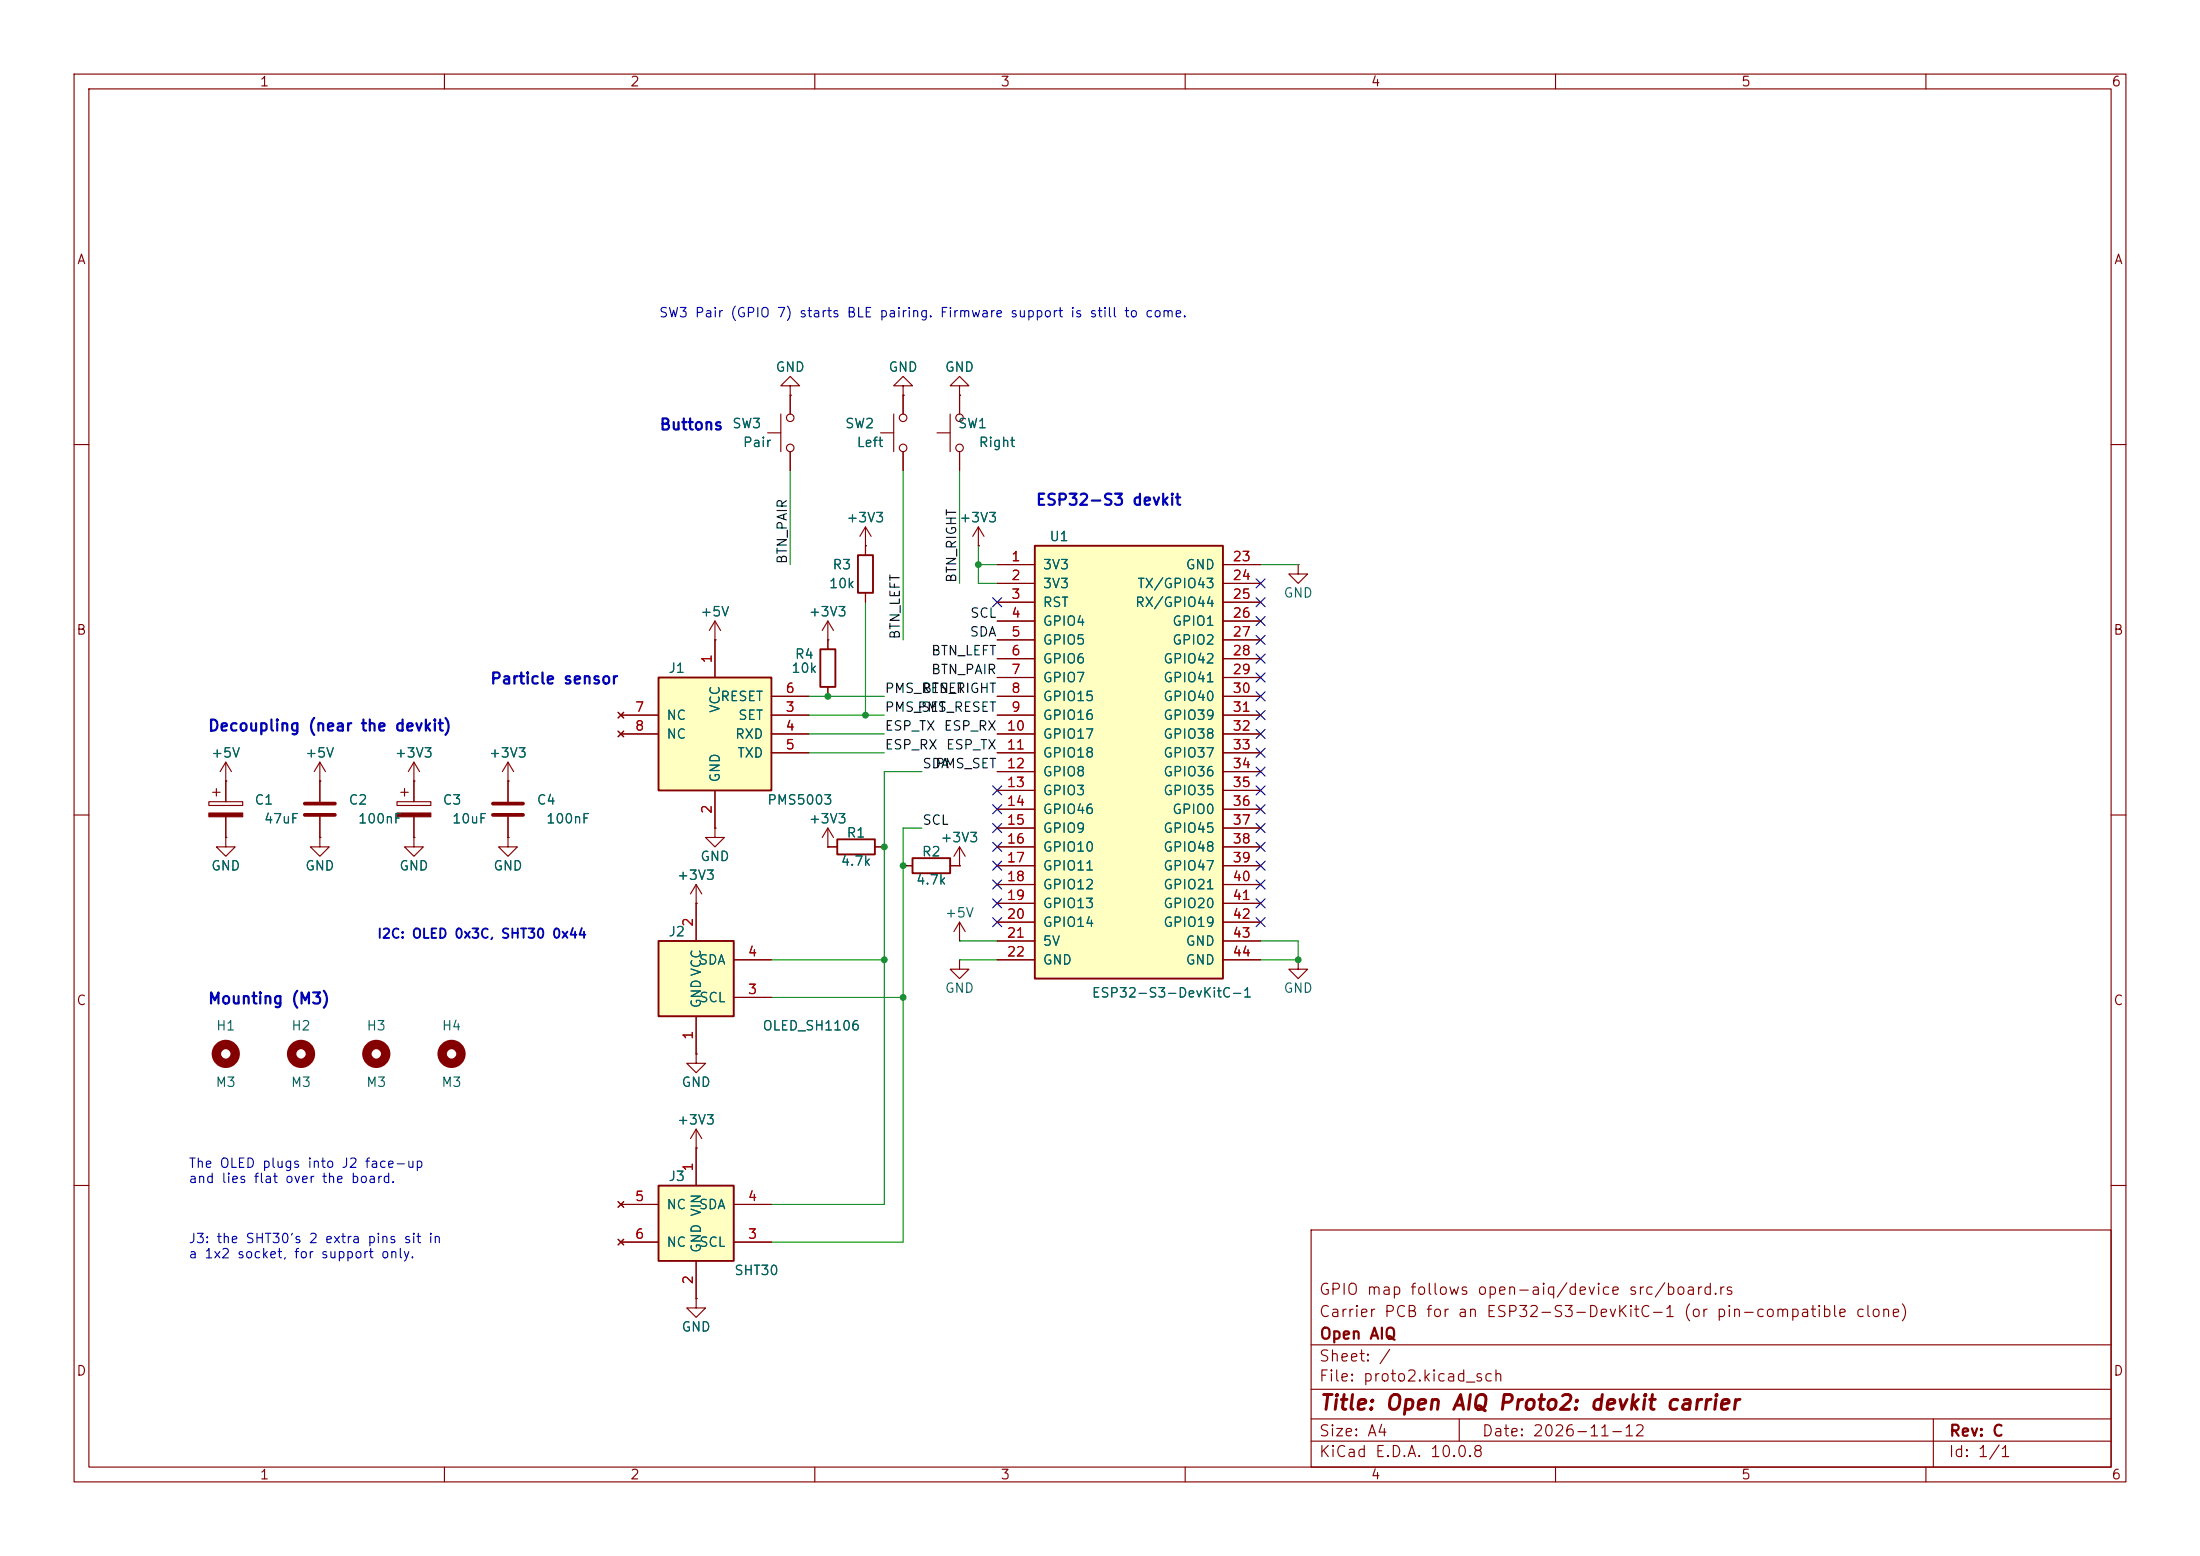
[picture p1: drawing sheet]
<svg xmlns="http://www.w3.org/2000/svg" width="297mm" height="210mm" viewBox="0 0 297 210" stroke-linecap="round" stroke-linejoin="round" font-family="sans-serif">
<g fill="none" stroke="#840000" stroke-width=".15">
<path d="M10 10h277v190h-277zM12 12h273v186h-273zM60 10v2M110 10v2M160 10v2M210 10v2M260 10v2M118.9 58.4h1.7M120.6 55.9v5.1M121.9 53.3v2.6M126.5 58.4h1.8M128.3 55.9v5.1"/>
<path d="M129.5 52.1h1.3l-1.3-1.3-1.2 1.3h1.2v1.2M129.5 53.3h.1M129.5 53.3v2.6M10 60h2M116.8 73.7h.1M116.8 71.1v3.8M116.8 71.1l-.7 1.3M116.8 71.1l.8 1.3M121.9 61v2.5M129.5 61v2.5M285 60h2M111.8 86.4h.1"/>
<path d="M111.8 83.8l-.8 1.3M111.8 83.8l.7 1.3M111.8 83.8v3.8M111.8 92.7v1.3M116.8 80v1.3M10 110h2M68.6 105.4v2.8M68.6 110.2v2.8M96.5 111.8v1.2h1.3l-1.3 1.3-1.3-1.3h1.3M96.5 111.8h.1M121.9 116.8h1.3M128.3 116.8h1.2"/>
<path d="M129.5 116.8h.1M129.5 114.3v2.5M129.5 114.3l-.7 1.3M129.5 114.3l.8 1.3M285 110h2M129.5 129.5v1.3h1.3l-1.3 1.3-1.2-1.3h1.2M129.5 129.5h.1M129.5 127h.1M129.5 124.5v2.5M129.5 124.5l-.7 1.2M129.5 124.5l.8 1.2M10 160h2"/>
<path d="M94 175.3v1.2h1.2l-1.2 1.3-1.3-1.3h1.3M94 175.3h.1M177 166h108v32h-108zM285 160h2M60 198v2M110 198v2M160 198v2M177 194.5h108M177 191.5h108M177 187.5h108M177 181.5h108M197 191.5v3"/>
<path d="M210 198v2M260 198v2M261 191.5v6.5"/>
<circle cx="121.9" cy="56.4" r=".51"/>
<circle cx="129.5" cy="56.4" r=".51"/>
<circle cx="121.9" cy="60.5" r=".51"/>
<circle cx="129.5" cy="60.5" r=".51"/>
</g>
<g fill="none" stroke="#840000" stroke-width="1.3">
<circle cx="30.5" cy="142.2" r="1.27"/>
<circle cx="50.8" cy="142.2" r="1.27"/>
</g>
<path d="M66.5 108.5h4.1M66.5 110h4.1" fill="none" stroke="#840000" stroke-width=".51"/>
<path d="M115.8 74.9h2.1v5.1h-2.1zM110.7 87.6h2.1v5.1h-2.1zM123.2 115.8h5.1v2.1h-5.1z" fill="none" stroke="#840000" stroke-width=".25"/>
<path d="M88.9 91.4h15.2v15.3h-15.2z" fill="#ffffc2"/>
<path d="M88.9 91.4h15.2v15.3h-15.2zM113 113.3h5.1v2h-5.1z" fill="none" stroke="#840000" stroke-width=".25"/>
<g fill="none" stroke="#840000" stroke-width=".15">
<path d="M121.9 52.1h1.3l-1.3-1.3-1.3 1.3h1.3v1.2M121.9 53.3h.1M132.1 73.7h.1M132.1 71.1l-.8 1.3M132.1 71.1l.7 1.3M132.1 71.1v2.6M83.4 96.1l.8 .8M83.4 98.7l.8 .7M83.8 96.5h5.1M83.8 99.1h5.1M84.2 96.1l-.8 .8M84.2 98.7l-.8 .7"/>
<path d="M96.5 86.4h.1M96.5 83.8v7.6M96.5 83.8l-.7 1.3M96.5 83.8l.8 1.3M104.1 96.5h5.1M104.1 99.1h5.1M104.1 94h5.1M94 119.4l-.8 1.3M94 119.4l.7 1.3M94 119.4v2.5M96.5 106.7v5.1M104.1 101.6h5.1"/>
<path d="M111.8 114.3h.1M111.8 114.3h1.2M111.8 111.8l-.8 1.2M111.8 111.8l.7 1.2M111.8 111.8v2.5M118.1 114.3h1.3M94 121.9h.1"/>
</g>
<path d="M88.9 160h10.2v10.2h-10.2z" fill="#ffffc2"/>
<path d="M88.9 160h10.2v10.2h-10.2z" fill="none" stroke="#840000" stroke-width=".25"/>
<g fill="none" stroke="#840000" stroke-width=".15">
<path d="M28.2 108.2h4.6v.5h-4.6zM28.7 106.9h1M29.2 106.4v1M30.5 105.4v2.8M30.5 110.2v2.8M43.2 105.4h.1M43.2 102.9l-.8 1.2M43.2 102.9l.7 1.2M43.2 102.9v2.5M94 154.9v5.1M83.4 162.2l.8 .7M83.4 167.3l.8 .7"/>
<path d="M83.8 167.6h5.1M83.8 162.6h5.1M84.2 162.2l-.8 .7M84.2 167.3l-.8 .7M94 170.2v5.1M99.1 167.6h5M99.1 162.6h5"/>
</g>
<g fill="none" stroke="#840000" stroke-width="1.3">
<circle cx="40.6" cy="142.2" r="1.27"/>
<circle cx="61" cy="142.2" r="1.27"/>
</g>
<path d="M28.2 109.7h4.6v.5h-4.6z" fill="#840000" stroke="#840000" stroke-width=".15"/>
<path d="M88.9 127h10.2v10.2h-10.2z" fill="#ffffc2"/>
<path d="M88.9 127h10.2v10.2h-10.2z" fill="none" stroke="#840000" stroke-width=".25"/>
<g fill="none" stroke="#840000" stroke-width=".15">
<path d="M175.3 76.2v1.3h1.2l-1.2 1.2-1.3-1.2h1.3M175.3 76.2h.1M55.9 113v1.3h1.2l-1.2 1.3-1.3-1.3h1.3M55.9 113h.1M68.6 105.4h.1M68.6 102.9l-.8 1.2M68.6 102.9l.7 1.2M68.6 102.9v2.5M94 121.9v5.1M94 137.2v5M99.1 134.6h5M99.1 129.5h5"/>
<path d="M175.3 129.5v1.3h1.2l-1.2 1.3-1.3-1.3h1.3M175.3 129.5h.1"/>
</g>
<path d="M139.7 73.7h25.4v58.4h-25.4z" fill="#ffffc2"/>
<path d="M139.7 73.7h25.4v58.4h-25.4z" fill="none" stroke="#840000" stroke-width=".25"/>
<g fill="none" stroke="#840000" stroke-width=".15">
<path d="M103.6 58.4h1.8M105.4 55.9v5.1M106.7 52.1h1.2l-1.2-1.3-1.3 1.3h1.3v1.2M106.7 53.3h.1M106.7 53.3v2.6M121.9 53.3h.1M121.9 53.3v2.6M129.5 53.3h.1M129.5 53.3v2.6M106.7 61v2.5M116.8 73.7h.1M116.8 73.7v1.2"/>
<path d="M121.9 61v2.5M129.5 61v2.5M132.1 73.7h.1M134.6 76.2h5.1M134.6 78.7h5.1M165.1 76.2h5.1M165.1 78.7h5.1M83.4 96.1l.8 .8M83.4 98.7l.8 .7M83.8 96.5h5.1M83.8 99.1h5.1M84.2 96.1l-.8 .8"/>
<path d="M84.2 98.7l-.8 .7M96.5 86.4h.1M96.5 86.4v5M104.1 94h5.1M104.1 96.5h5.1M104.1 99.1h5.1M111.8 86.4h.1M111.8 86.4v1.2M111.8 92.7v1.3M116.8 80v1.3M134.6 81.3h5.1M134.6 83.8h5.1"/>
<path d="M134.6 86.4h5.1M134.6 88.9h5.1M134.6 91.4h5.1M134.6 94h5.1M134.6 96.5h5.1M134.6 99.1h5.1M165.1 81.3h5.1M165.1 83.8h5.1M165.1 86.4h5.1M165.1 88.9h5.1M165.1 91.4h5.1M165.1 94h5.1"/>
<path d="M165.1 96.5h5.1M165.1 99.1h5.1M30.5 105.4h.1M30.5 113v1.3h1.2l-1.2 1.3-1.3-1.3h1.3M30.5 113h.1M30.5 102.9l-.8 1.2M30.5 102.9l.7 1.2M30.5 102.9v5.3M30.5 110.2v2.8M43.2 113v1.3h1.2l-1.2 1.3-1.3-1.3h1.3M43.2 113h.1M43.2 105.4h.1"/>
<path d="M43.2 105.4v2.8M43.2 110.2v2.8M53.6 108.2h4.6v.5h-4.6zM54.1 106.9h1M54.6 106.4v1M55.9 105.4h.1M55.9 113h.1M55.9 102.9l-.8 1.2M55.9 102.9l.7 1.2M55.9 102.9v5.3M55.9 110.2v2.8M68.6 113v1.3h1.2l-1.2 1.3-1.3-1.3h1.3"/>
<path d="M68.6 113h.1M68.6 105.4h.1M68.6 105.4v2.8M68.6 110.2v2.8M96.5 111.8h.1M96.5 106.7v5.1M104.1 101.6h5.1M111.8 114.3h.1M111.8 114.3h1.2M118.1 114.3h1.3M121.9 116.8h1.3M128.3 116.8h1.2"/>
<path d="M129.5 116.8h.1M134.6 101.6h5.1M134.6 104.1h5.1M134.6 106.7h5.1M134.6 109.2h5.1M134.6 111.8h5.1M134.6 114.3h5.1M134.6 116.8h5.1M134.6 119.4h5.1M165.1 101.6h5.1M165.1 104.1h5.1M165.1 106.7h5.1"/>
<path d="M165.1 109.2h5.1M165.1 111.8h5.1M165.1 114.3h5.1M165.1 116.8h5.1M165.1 119.4h5.1M94 121.9h.1M94 121.9v5.1M94 137.2v5M99.1 129.5h5M99.1 134.6h5M134.6 121.9h5.1M134.6 124.5h5.1"/>
<path d="M134.6 127h5.1M134.6 129.5h5.1M165.1 121.9h5.1M165.1 124.5h5.1M165.1 127h5.1M165.1 129.5h5.1M94 154.9h.1M94 142.2v1.3h1.2l-1.2 1.3-1.3-1.3h1.3M94 142.2h.1M94 152.4l-.8 1.3M94 152.4l.7 1.3M94 152.4v7.6"/>
<path d="M83.4 162.2l.8 .7M83.4 167.3l.8 .7M83.8 167.6h5.1M83.8 162.6h5.1M84.2 162.2l-.8 .7M84.2 167.3l-.8 .7M94 175.3h.1M94 170.2v5.1M99.1 167.6h5M99.1 162.6h5"/>
<circle cx="106.7" cy="56.4" r=".51"/>
<circle cx="106.7" cy="60.5" r=".51"/>
</g>
<path d="M41.1 108.5h4.1M41.1 110h4.1" fill="none" stroke="#840000" stroke-width=".51"/>
<path d="M53.6 109.7h4.6v.5h-4.6z" fill="#840000" stroke="#840000" stroke-width=".15"/>
<g fill="none" stroke="#009600" stroke-width=".15">
<path d="M106.7 63.5v12.7M121.9 63.5v22.9M129.5 63.5v15.2M132.1 73.7v5h2.5M132.1 76.2h2.5M170.2 76.2h5.1M109.2 96.5h10.2M109.2 94h10.2M109.2 99.1h10.2M116.8 81.3v15.2M109.2 101.6h10.2M124.5 111.8h-2.6v55.8h-17.8"/>
<path d="M124.5 104.1h-5.1v58.5h-15.3M104.1 129.5h15.3M104.1 134.6h17.8M129.5 129.5h5.1M129.5 127h5.1M170.2 127h5.1v2.5h-5.1"/>
</g>
<g fill="none" stroke="#000084" stroke-width=".15">
<path d="M169.6 78.1l1.2 1.2M170.8 78.1l-1.2 1.2M134 80.7l1.2 1.2M135.2 80.7l-1.2 1.2M169.6 93.4l1.2 1.2M169.6 85.8l1.2 1.2M169.6 98.5l1.2 1.2M169.6 88.3l1.2 1.2M169.6 83.2l1.2 1.2M169.6 80.7l1.2 1.2M169.6 90.8l1.2 1.2M169.6 95.9l1.2 1.2"/>
<path d="M170.8 93.4l-1.2 1.2M170.8 85.8l-1.2 1.2M170.8 98.5l-1.2 1.2M170.8 88.3l-1.2 1.2M170.8 83.2l-1.2 1.2M170.8 80.7l-1.2 1.2M170.8 90.8l-1.2 1.2M170.8 95.9l-1.2 1.2M134 111.2l1.2 1.2M134 108.6l1.2 1.2M134 113.7l1.2 1.2M134 106.1l1.2 1.2"/>
<path d="M134 116.2l1.2 1.2M134 118.8l1.2 1.2M135.2 118.8l-1.2 1.2M135.2 111.2l-1.2 1.2M135.2 108.6l-1.2 1.2M135.2 113.7l-1.2 1.2M135.2 106.1l-1.2 1.2M135.2 116.2l-1.2 1.2M169.6 116.2l1.2 1.2M169.6 111.2l1.2 1.2M169.6 113.7l1.2 1.2M169.6 118.8l1.2 1.2"/>
<path d="M169.6 108.6l1.2 1.2M169.6 101l1.2 1.2M169.6 106.1l1.2 1.2M169.6 103.5l1.2 1.2M170.8 116.2l-1.2 1.2M170.8 111.2l-1.2 1.2M170.8 113.7l-1.2 1.2M170.8 118.8l-1.2 1.2M170.8 108.6l-1.2 1.2M170.8 101l-1.2 1.2M170.8 106.1l-1.2 1.2M170.8 103.5l-1.2 1.2"/>
<path d="M134 121.3l1.2 1.2M134 123.9l1.2 1.2M135.2 121.3l-1.2 1.2M135.2 123.9l-1.2 1.2M169.6 123.9l1.2 1.2M169.6 121.3l1.2 1.2M170.8 123.9l-1.2 1.2M170.8 121.3l-1.2 1.2"/>
</g>
<g fill="#009600">
<circle cx="132.1" cy="76.2" r=".46"/>
<circle cx="116.8" cy="96.5" r=".46"/>
<circle cx="119.4" cy="114.3" r=".46"/>
<circle cx="111.8" cy="94" r=".46"/>
<circle cx="121.9" cy="116.8" r=".46"/>
<circle cx="119.4" cy="129.5" r=".46"/>
<circle cx="175.3" cy="129.5" r=".46"/>
<circle cx="121.9" cy="134.6" r=".46"/>
</g>
<text font-size="2" fill="#840000" x="178" y="190.8">Title: Open AIQ Proto2: devkit carrier</text>
<g font-size="1.5" fill="#0000c2">
<text x="88.9" y="58.4">Buttons</text>
<text x="139.7" y="68.6">ESP32-S3 devkit</text>
<text x="66.1" y="92.7">Particle sensor</text>
<text x="28" y="99.1">Decoupling (near the devkit)</text>
<text x="28" y="135.9">Mounting (M3)</text>
</g>
<g font-size="1.5" fill="#840000">
<text x="178" y="178.1">Carrier PCB for an ESP32-S3-DevKitC-1 (or pin-compatible clone)</text>
<text x="178" y="175.1">GPIO map follows open-aiq/device src/board.rs</text>
<text x="178" y="184.1">Sheet: /</text>
<text x="178" y="181.1">Open AIQ</text>
<text x="178" y="186.8">File: proto2.kicad_sch</text>
<text x="178" y="197">KiCad E.D.A. 10.0.8</text>
<text x="178" y="194.2">Size: A4</text>
<text x="200" y="194.2">Date: 2026-11-12</text>
<text x="263" y="197">Id: 1/1</text>
<text x="263" y="194.2">Rev: C</text>
</g>
<g font-size="1.3" fill="#840000">
<text x="35" y="12">1</text>
<text x="85" y="12">2</text>
<text x="135" y="12">3</text>
<text x="185" y="12">4</text>
<text x="235" y="12">5</text>
<text x="285" y="12">6</text>
<text x="10.3" y="36">A</text>
<text x="285.3" y="36">A</text>
<text x="10.2" y="86">B</text>
<text x="285.2" y="86">B</text>
<text x="10.2" y="136">C</text>
<text x="285.2" y="136">C</text>
<text x="10.2" y="186">D</text>
<text x="285.2" y="186">D</text>
<text x="35" y="200">1</text>
<text x="85" y="200">2</text>
<text x="135" y="200">3</text>
<text x="185" y="200">4</text>
<text x="235" y="200">5</text>
<text x="285" y="200">6</text>
</g>
<g font-size="1.3" fill="#0000c2">
<text x="88.9" y="43.2">SW3 Pair (GPIO 7) starts BLE pairing. Firmware support is still to come.</text>
<text x="50.8" y="127">I2C: OLED 0x3C, SHT30 0x44</text>
<text x="25.4" y="157.9">The OLED plugs into J2 face-up</text>
<text x="25.4" y="160">and lies flat over the board.</text>
<text x="25.4" y="168.1">J3: the SHT30's 2 extra pins sit in</text>
<text x="25.4" y="170.2">a 1x2 socket, for support only.</text>
</g>
<g font-size="1.3" fill="#006464">
<text x="104.6" y="50.5">GND</text>
<text x="119.9" y="50.5">GND</text>
<text x="127.5" y="50.5">GND</text>
<text x="98.8" y="58.1">SW3</text>
<text x="114" y="58.1">SW2</text>
<text x="129.2" y="58.1">SW1</text>
<text x="100.2" y="60.7">Pair</text>
<text x="115.6" y="60.7">Left</text>
<text x="132" y="60.7">Right</text>
<text x="114.2" y="70.8">+3V3</text>
<text x="129.4" y="70.8">+3V3</text>
<text x="112.3" y="77.2">R3</text>
<text x="140.7" y="77.2">3V3</text>
<text x="141.6" y="73.4">U1</text>
<text x="160" y="77.2">GND</text>
<text x="94.5" y="83.5">+5V</text>
<text x="109.1" y="83.5">+3V3</text>
<text x="111.8" y="79.7">10k</text>
<text x="140.7" y="79.7">3V3</text>
<text x="140.7" y="82.2">RST</text>
<text x="153.2" y="82.2">RX/GPIO44</text>
<text x="153.5" y="79.7">TX/GPIO43</text>
<text x="173.2" y="81">GND</text>
<text x="107.2" y="89.2">R4</text>
<text x="140.7" y="84.8">GPIO4</text>
<text x="140.7" y="87.3">GPIO5</text>
<text x="140.7" y="89.9">GPIO6</text>
<text x="157" y="89.9">GPIO42</text>
<text x="158.2" y="84.8">GPIO1</text>
<text x="158.2" y="87.3">GPIO2</text>
<text x="90.2" y="91.1">J1</text>
<text x="97.2" y="94.9">RESET</text>
<text x="106.7" y="91.1">10k</text>
<text x="140.7" y="92.4">GPIO7</text>
<text x="140.7" y="94.9">GPIO15</text>
<text x="157" y="92.4">GPIO41</text>
<text x="157" y="94.9">GPIO40</text>
<text x="89.9" y="97.5">NC</text>
<text x="89.9" y="100">NC</text>
<text x="97.5" y="96.3" transform="rotate(-90 97.5 96.3)">VCC</text>
<text x="99.1" y="100">RXD</text>
<text x="99.6" y="97.5">SET</text>
<text x="140.7" y="97.5">GPIO16</text>
<text x="140.7" y="100">GPIO17</text>
<text x="157" y="97.5">GPIO39</text>
<text x="157" y="100">GPIO38</text>
<text x="28.4" y="102.6">+5V</text>
<text x="41.1" y="102.6">+5V</text>
<text x="53.2" y="102.6">+3V3</text>
<text x="65.9" y="102.6">+3V3</text>
<text x="97.5" y="105.7" transform="rotate(-90 97.5 105.7)">GND</text>
<text x="99.4" y="102.6">TXD</text>
<text x="140.7" y="102.6">GPIO18</text>
<text x="140.7" y="105.1">GPIO8</text>
<text x="140.7" y="107.6">GPIO3</text>
<text x="157" y="102.6">GPIO37</text>
<text x="157" y="105.1">GPIO36</text>
<text x="157" y="107.6">GPIO35</text>
<text x="34.3" y="108.9">C1</text>
<text x="35.5" y="111.5">47uF</text>
<text x="47" y="108.9">C2</text>
<text x="48.2" y="111.5">100nF</text>
<text x="59.7" y="108.9">C3</text>
<text x="60.9" y="111.5">10uF</text>
<text x="72.4" y="108.9">C4</text>
<text x="73.6" y="111.5">100nF</text>
<text x="103.5" y="108.9">PMS5003</text>
<text x="109.1" y="111.5">+3V3</text>
<text x="114.2" y="113.4">R1</text>
<text x="126.9" y="114">+3V3</text>
<text x="140.7" y="110.2">GPIO46</text>
<text x="140.7" y="112.7">GPIO9</text>
<text x="157" y="112.7">GPIO45</text>
<text x="158.2" y="110.2">GPIO0</text>
<text x="28.4" y="117.8">GND</text>
<text x="41.1" y="117.8">GND</text>
<text x="53.8" y="117.8">GND</text>
<text x="66.5" y="117.8">GND</text>
<text x="91.3" y="119.1">+3V3</text>
<text x="94.5" y="116.5">GND</text>
<text x="113.4" y="117.2">4.7k</text>
<text x="123.6" y="119.7">4.7k</text>
<text x="124.4" y="115.9">R2</text>
<text x="140.7" y="115.3">GPIO10</text>
<text x="140.7" y="117.8">GPIO11</text>
<text x="157" y="115.3">GPIO48</text>
<text x="157" y="117.8">GPIO47</text>
<text x="127.5" y="124.2">+5V</text>
<text x="140.7" y="120.3">GPIO12</text>
<text x="140.7" y="122.9">GPIO13</text>
<text x="140.7" y="125.4">GPIO14</text>
<text x="157" y="120.3">GPIO21</text>
<text x="157" y="122.9">GPIO20</text>
<text x="157" y="125.4">GPIO19</text>
<text x="90.2" y="126.7">J2</text>
<text x="94.2" y="130.5">SDA</text>
<text x="140.7" y="128">5V</text>
<text x="140.7" y="130.5">GND</text>
<text x="160" y="128">GND</text>
<text x="160" y="130.5">GND</text>
<text x="94.3" y="135.6">SCL</text>
<text x="94.9" y="136.2" transform="rotate(-90 94.9 136.2)">GND VCC</text>
<text x="127.5" y="134.3">GND</text>
<text x="147.3" y="134.9">ESP32-S3-DevKitC-1</text>
<text x="173.2" y="134.3">GND</text>
<text x="29.1" y="139.4">H1</text>
<text x="39.2" y="139.4">H2</text>
<text x="49.4" y="139.4">H3</text>
<text x="59.6" y="139.4">H4</text>
<text x="102.9" y="139.4">OLED_SH1106</text>
<text x="29" y="147">M3</text>
<text x="39.2" y="147">M3</text>
<text x="49.3" y="147">M3</text>
<text x="59.5" y="147">M3</text>
<text x="91.9" y="147">GND</text>
<text x="91.3" y="152.1">+3V3</text>
<text x="90.2" y="159.7">J3</text>
<text x="89.9" y="163.5">NC</text>
<text x="94.2" y="163.5">SDA</text>
<text x="89.9" y="168.6">NC</text>
<text x="94.3" y="168.6">SCL</text>
<text x="94.9" y="169.2" transform="rotate(-90 94.9 169.2)">GND VIN</text>
<text x="99" y="172.4">SHT30</text>
<text x="91.9" y="180">GND</text>
</g>
<g font-size="1.3" fill="#0f0f0f">
<text x="106.6" y="76.2" transform="rotate(-90 106.6 76.2)">BTN_PAIR</text>
<text x="129.4" y="78.8" transform="rotate(-90 129.4 78.8)">BTN_RIGHT</text>
<text x="130.9" y="83.7">SCL</text>
<text x="121.8" y="86.4" transform="rotate(-90 121.8 86.4)">BTN_LEFT</text>
<text x="125.6" y="88.8">BTN_LEFT</text>
<text x="130.8" y="86.2">SDA</text>
<text x="119.4" y="93.9">PMS_RESET</text>
<text x="124.4" y="93.9">BTN_RIGHT</text>
<text x="125.6" y="91.3">BTN_PAIR</text>
<text x="119.4" y="98.9">ESP_TX</text>
<text x="119.4" y="101.5">ESP_RX</text>
<text x="119.4" y="96.4">PMS_SET</text>
<text x="123.7" y="96.4">PMS_RESET</text>
<text x="127.3" y="98.9">ESP_RX</text>
<text x="127.6" y="101.5">ESP_TX</text>
<text x="124.4" y="104">SDA</text>
<text x="126.2" y="104">PMS_SET</text>
<text x="124.4" y="111.6">SCL</text>
</g>
<g font-size="1.3" fill="#a90000">
<text x="136.4" y="76.1">1</text>
<text x="166.3" y="76.1">23</text>
<text x="136.4" y="78.6">2</text>
<text x="136.4" y="81.1">3</text>
<text x="136.4" y="83.7">4</text>
<text x="166.3" y="78.6">24</text>
<text x="166.3" y="81.1">25</text>
<text x="166.3" y="83.7">26</text>
<text x="96.4" y="89.6" transform="rotate(-90 96.4 89.6)">1</text>
<text x="136.4" y="86.2">5</text>
<text x="136.4" y="88.8">6</text>
<text x="166.3" y="86.2">27</text>
<text x="166.3" y="88.8">28</text>
<text x="105.9" y="93.8">6</text>
<text x="136.4" y="91.3">7</text>
<text x="136.4" y="93.8">8</text>
<text x="166.3" y="91.3">29</text>
<text x="166.3" y="93.8">30</text>
<text x="85.6" y="96.4">7</text>
<text x="85.6" y="98.9">8</text>
<text x="105.9" y="96.4">3</text>
<text x="105.9" y="98.9">4</text>
<text x="105.9" y="101.5">5</text>
<text x="135.8" y="98.9">10</text>
<text x="135.8" y="101.5">11</text>
<text x="136.4" y="96.4">9</text>
<text x="166.3" y="96.4">31</text>
<text x="166.3" y="98.9">32</text>
<text x="166.3" y="101.5">33</text>
<text x="135.8" y="104">12</text>
<text x="135.8" y="106.5">13</text>
<text x="166.3" y="104">34</text>
<text x="166.3" y="106.5">35</text>
<text x="96.4" y="110" transform="rotate(-90 96.4 110)">2</text>
<text x="135.8" y="109.1">14</text>
<text x="135.8" y="111.6">15</text>
<text x="166.3" y="109.1">36</text>
<text x="166.3" y="111.6">37</text>
<text x="135.8" y="114.2">16</text>
<text x="135.8" y="116.7">17</text>
<text x="135.8" y="119.2">18</text>
<text x="166.3" y="114.2">38</text>
<text x="166.3" y="116.7">39</text>
<text x="166.3" y="119.2">40</text>
<text x="93.8" y="125.2" transform="rotate(-90 93.8 125.2)">2</text>
<text x="135.8" y="121.8">19</text>
<text x="135.8" y="124.3">20</text>
<text x="166.3" y="121.8">41</text>
<text x="166.3" y="124.3">42</text>
<text x="100.9" y="129.4">4</text>
<text x="135.8" y="126.9">21</text>
<text x="135.8" y="129.4">22</text>
<text x="166.3" y="126.9">43</text>
<text x="166.3" y="129.4">44</text>
<text x="100.9" y="134.5">3</text>
<text x="93.8" y="140.4" transform="rotate(-90 93.8 140.4)">1</text>
<text x="93.8" y="158.2" transform="rotate(-90 93.8 158.2)">1</text>
<text x="85.6" y="162.4">5</text>
<text x="85.6" y="167.5">6</text>
<text x="100.9" y="167.5">3</text>
<text x="100.9" y="162.4">4</text>
<text x="93.8" y="173.5" transform="rotate(-90 93.8 173.5)">2</text>
</g>
</svg>
